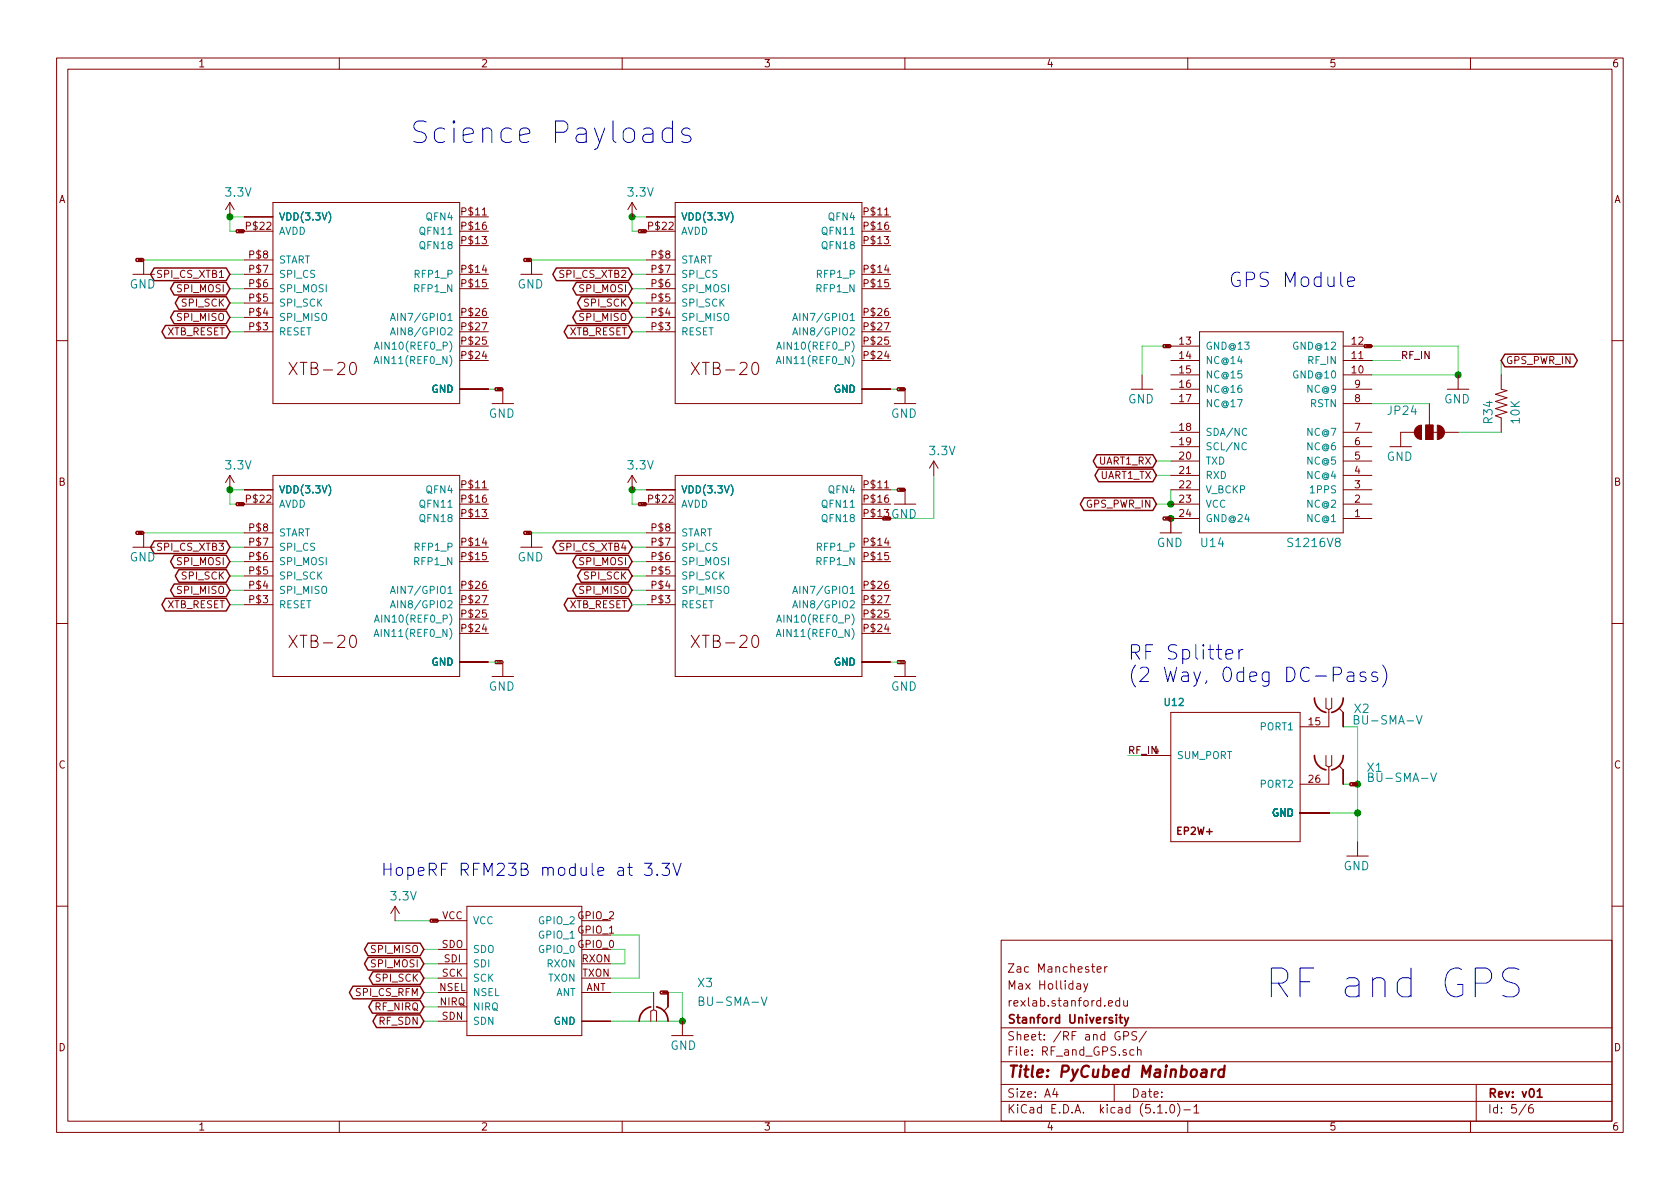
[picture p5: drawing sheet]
<svg xmlns="http://www.w3.org/2000/svg" width="297mm" height="210mm" viewBox="0 0 297 210" stroke-linecap="round" stroke-linejoin="round" font-family="sans-serif">
<g fill="none" stroke="#840000" stroke-width=".18">
<path d="M10 10.3h277v189.9h-277zM12 12.2h273v186.1h-273zM60 10.3v1.9M110 10.3v1.9M160 10.3v1.9M210 10.3v1.9M260 10.3v1.9M40.6 35.8l-.7 1.3M40.6 35.8l.8 1.3M40.6 35.8v2.5M43.2 38.3h5.1M48.3 35.8h33v35.6h-33z"/>
<path d="M81.3 38.3h5.1M111.8 35.8l-.8 1.3M111.8 35.8l.7 1.3M111.8 35.8v2.5M114.3 38.3h5.1M119.4 35.8h33v35.6h-33zM152.4 38.3h5.1M23.5 48.5h3.8M25.4 46v2.5M43.2 58.7h5.1M43.2 48.5h5.1M43.2 51h5.1"/>
<path d="M43.2 40.9h5.1M43.2 56.1h5.1M43.2 53.6h5.1M43.2 46h5.1M81.3 58.7h5.1M81.3 43.4h5.1M81.3 48.5h5.1M81.3 51h5.1M81.3 40.9h5.1M81.3 56.1h5.1M92.1 48.5h3.8M94 46v2.5"/>
<path d="M114.3 58.7h5.1M114.3 48.5h5.1M114.3 51h5.1M114.3 40.9h5.1M114.3 56.1h5.1M114.3 53.6h5.1M114.3 46h5.1M152.4 58.7h5.1M152.4 43.4h5.1M152.4 48.5h5.1M152.4 51h5.1M152.4 40.9h5.1"/>
<path d="M152.4 56.1h5.1M212.1 58.7h25.4v35.5h-25.4zM10 60.2h2M81.3 63.7h5.1M81.3 61.2h5.1M81.3 68.8h5.1M87 71.4h3.8M88.9 68.8v2.6M152.4 63.7h5.1M152.4 61.2h5.1M152.4 68.8h5.1M158.1 71.4h3.8"/>
<path d="M160 68.8v2.6M200 68.8h3.8M201.9 66.3v2.5M207 66.3h5.1M207 63.7h5.1M207 61.2h5.1M207 68.8h5.1M207 71.4h5.1M207 76.4h5.1M207 79h5.1M237.5 66.3h5.1M237.5 63.7h5.1"/>
<path d="M237.5 61.2h5.1M237.5 68.8h5.1M237.5 71.4h5.1M237.5 76.4h5.1M237.5 79h5.1M245.7 79h3.9M250.2 76.4h-2.6v2.6M252.1 75.2h1.3v2.5h-1.3zM252.7 76.4h5.1M252.7 71.4v3.8M255.9 68.8h3.8M257.8 66.3v2.5"/>
<path d="M265.4 66.3v2.5l1 .3-2 .6 2 .7-2 .6 2 .6-2 .7 2 .6-2 .6 1 .4v2.5M285 60.2h2M23.5 96.8h3.8M25.4 94.2v2.6M40.6 84.1v2.5M40.6 84.1l-.7 1.2M40.6 84.1l.8 1.2M43.2 94.2h5.1M43.2 89.1h5.1M43.2 86.6h5.1M43.2 96.8h5.1M43.2 99.3h5.1"/>
<path d="M48.3 84.1h33v35.5h-33zM81.3 91.7h5.1M81.3 89.1h5.1M81.3 86.6h5.1M81.3 96.8h5.1M81.3 99.3h5.1M92.1 96.8h3.8M94 94.2v2.6M111.8 84.1v2.5M111.8 84.1l-.8 1.2M111.8 84.1l.7 1.2M114.3 94.2h5.1"/>
<path d="M114.3 89.1h5.1M114.3 86.6h5.1M114.3 96.8h5.1M114.3 99.3h5.1M119.4 84.1h33v35.5h-33zM152.4 91.7h5.1M152.4 89.1h5.1M152.4 86.6h5.1M152.4 96.8h5.1M152.4 99.3h5.1M158.1 89.1h3.8M160 86.6v2.5"/>
<path d="M165.1 81.5l-.8 1.3M165.1 81.5l.8 1.3M165.1 81.5v2.6M205.1 94.2h3.8M207 89.1h5.1M207 81.5h5.1M207 84.1h5.1M207 86.6h5.1M212.1 91.7h-5.1v2.5M237.5 91.7h5.1M237.5 89.1h5.1M237.5 81.5h5.1"/>
<path d="M237.5 84.1h5.1M237.5 86.6h5.1M10 110.3h2M43.2 104.4h5.1M43.2 106.9h5.1M43.2 101.8h5.1M81.3 117.1h5.1M81.3 112h5.1M81.3 109.5h5.1M81.3 104.4h5.1M81.3 106.9h5.1M87 119.6h3.8"/>
<path d="M88.9 117.1v2.5M114.3 104.4h5.1M114.3 106.9h5.1M114.3 101.8h5.1M152.4 117.1h5.1M152.4 112h5.1M152.4 109.5h5.1M152.4 104.4h5.1M152.4 106.9h5.1M158.1 119.6h3.8M160 117.1v2.5M285 110.3h2"/>
<path d="M201.9 133.6h5.1M207 126h22.9v22.8h-22.9zM234.4 123.4v1.8l.5 .3M234.4 133.6v1.8l.5 .2M234.9 125.5v3h-5M234.9 135.6v3.1h-5M235.5 123.4v1.8l-.6 .3M235.5 133.6v1.8l-.6 .2M236.7 125.2l.8 .8v2.5M236.7 135.4l.8 .7v2.6M229.9 143.8h5M238.1 151.4h3.8"/>
<path d="M240 148.8v2.6M10 160.2h2M69.8 160.3l-.7 1.2M69.8 160.3l.8 1.2M69.8 160.3v2.5M77.5 175.5h5M77.5 167.9h5M77.5 162.8h5M77.5 178h5M77.5 170.4h5M77.5 173h5M82.5 160.3h20.4v22.8h-20.4z"/>
<path d="M102.9 175.5h5M102.9 167.9h5M102.9 165.3h5M102.9 162.8h5M102.9 170.4h5M102.9 173h5M115.6 178.6l-.5 .2v1.8M115.6 178.6l.5 .2v1.8M115.6 175.5v3.1M118.1 175.5v2.5l-.8 .8M177 166.3h108v32h-108zM190.4 174h.6l.1 .9"/>
<path d="M191.1 174.3l-.5 .1a.29 .29 0 0 0-.3 .2 .29 .29 0 0 0 .3 .3l.5-.1M191.6 173.9l.4 1M192.3 173.9l-.5 1.4-.2 .1M194 171.4l.7-.1-.1-.3-.4-.1-.2 .2 .1 .8h.5M195.3 170.9v1M195.8 170.9l-.5 .3M196 177.4l.7-.1-.1-.3-.4-.1-.2 .2 .1 .7h.5M198 177l-.4-.1-.3 .3v.6l.3 .1 .4-.1M198 176.4v1.5M198.7 176.9v.8a.39 .39 0 0 0 .6 .1M199.3 176.9v1M285 160.2h2"/>
<path d="M60 198.3v1.9M77.5 180.6h5M102.9 180.6h5M110 198.3v1.9M118.7 183.1h3.9M120.6 180.6v2.5M160 198.3v1.9M177 194.8h108M177 191.8h108M177 187.8h108M177 181.8h108M186.5 192.5l-.4 1h1"/>
<path d="M186.8 193v1M197 191.8v3M198.7 183.2l.7-.1 .1-.2-.1-.4-.7-.1v1.5M200.5 185.7l-.4-.1-.3 .3v.6l.3 .1 .4-.1M201 182.5l-.6-.1-.3 .3 .1 .3 .7 .4v.4l-.2 .1-.6-.1M201.1 185.7l.2-.1 .4 .1 .1 .9M201.1 185.1v1.5M202.7 182.3l-1.3 2M204.7 196.8h.8M206.2 196.7v.1M207 195.4l.3-.1a.94 .94 0 0 1 0 1.5 .82 .82 0 0 1-.3-1.4zM208.2 195.1a1.71 1.71 0 0 1 0 2.3"/>
<path d="M209.3 196.3h1.2M210 198.3v1.9M211.1 195.8l.4-.5v1.5M211.1 196.8h.9M260 198.3v1.9M261 191.8v6.5M269.8 195.2l-1.2 2M271 195.3a.62 .62 0 0 0-.7 .7v.7l.3 .1 .4-.1 .1-.5-.1-.2-.4-.1-.3 .3"/>
</g>
<path d="M232.4 133.6a2.52 2.52 0 0 0 2 2.5M232.4 123.4a2.52 2.52 0 0 0 2 2.6M237.5 133.6a2.57 2.57 0 0 1-2 2.5M237.5 123.4a2.57 2.57 0 0 1-2 2.6M115.1 178a2.57 2.57 0 0 0-2.1 2.6M116.1 178a2.52 2.52 0 0 1 2 2.6M197.9 179.9h.6M198.1 179.4v1.3l.4 .2M198.8 179.9l.4 1M199.5 179.9l-.5 1.4-.2 .1M271.8 193l.4-.5v1.5M271.8 194h.9" fill="none" stroke="#840000" stroke-width=".3"/>
<path d="M214.4 189.1l-.2 1.3M214.9 189.1a.5 .5 0 0 0-.6 .4M216.5 189.2a.68 .68 0 0 0-1 .3l-.1 .6 .1 .2 .2 .1 .6-.1M216.5 188.4l-.2 2" fill="none" stroke="#840000" stroke-width=".41"/>
<g fill="none" stroke="#44db30" stroke-width=".18">
<path d="M43.2 38.3h-2.6v2.6h2.6M114.3 38.3h-2.5v2.6h2.5M25.4 46h17.8M40.6 51h2.6M40.6 56.1h2.6M40.6 53.6h2.6M40.6 48.5h2.6M40.6 58.7h2.6M94 46h20.3M111.8 51h2.5M111.8 56.1h2.5M111.8 53.6h2.5"/>
<path d="M111.8 48.5h2.5M111.8 58.7h2.5M86.4 68.8h2.5M157.5 68.8h2.5M207 61.2h-5.1v5.1M242.6 61.2h15.2v5.1h-15.2M242.6 63.7h5M242.6 71.4h10.1M257.8 76.4h7.6M265.4 63.7v2.6M25.4 94.2h17.8M40.6 99.3h2.6"/>
<path d="M40.6 96.8h2.6M43.2 86.6h-2.6v2.5h2.6M94 94.2h20.3M111.8 99.3h2.5M111.8 96.8h2.5M114.3 86.6h-2.5v2.5h2.5M157.5 86.6h2.5M165.1 84.1v7.6h-7.6M204.5 84.1h2.5M204.5 81.5h2.5M207 86.6v2.5h-2.5M207 91.7v2.5"/>
<path d="M40.6 104.4h2.6M40.6 101.8h2.6M40.6 106.9h2.6M86.4 117.1h2.5M111.8 104.4h2.5M111.8 101.8h2.5M111.8 106.9h2.5M157.5 117.1h2.5M237.5 138.7h2.5M237.5 128.5h2.5v20.3M234.9 143.8h5.1M69.8 162.8h7.7"/>
<path d="M74.9 175.5h2.6M74.9 170.4h2.6M74.9 167.9h2.6M74.9 173h2.6M74.9 178h2.6M107.9 175.5h7.7M107.9 167.9h2.6v2.5h-2.6M107.9 165.3h5.1v7.7h-5.1M118.1 175.5h2.5v5.1h-12.7M74.9 180.6h2.6"/>
</g>
<g fill="#008400" stroke="#008400" stroke-width=".25">
<circle cx="257.8" cy="66.3" r=".51"/>
<circle cx="207" cy="91.7" r=".51"/>
<circle cx="240" cy="138.7" r=".51"/>
<circle cx="240" cy="143.8" r=".51"/>
<circle cx="120.7" cy="180.6" r=".51"/>
<circle cx="40.6" cy="38.3" r=".51"/>
<circle cx="111.8" cy="38.3" r=".51"/>
<circle cx="40.6" cy="86.6" r=".51"/>
<circle cx="111.8" cy="86.6" r=".51"/>
<circle cx="207" cy="89.1" r=".51"/>
</g>
<g fill="none" stroke="#840000" stroke-width=".25">
<path d="M24.1 45.7h1.2l.1 .3-.1 .2h-1.2l-.1-.2zM27.3 47.4h12.7l.6 1.1-.6 1.1h-12.7l-.7-1.1zM29.3 57.6h10.7l.6 1.1-.6 1.1h-10.7l-.7-1.1zM30.8 49.9h9.2l.6 1.1-.6 1.2h-9.2l-.7-1.2zM30.8 55h9.2l.6 1.1-.6 1.1h-9.2l-.7-1.1zM31.6 52.5h8.4l.6 1.1-.6 1.1h-8.4l-.6-1.1zM41.9 40.6h1.2l.1 .3-.1 .2h-1.2l-.2-.2zM92.7 45.7h1.2l.1 .3-.1 .2h-1.2l-.1-.2zM98.4 47.4h12.7l.7 1.1-.7 1.1h-12.7l-.7-1.1zM100.4 57.6h10.7l.7 1.1-.7 1.1h-10.7l-.7-1.1zM101.9 49.9h9.2l.7 1.1-.7 1.2h-9.2l-.6-1.2zM101.9 55h9.2l.7 1.1-.7 1.1h-9.2l-.6-1.1z"/>
<path d="M102.7 52.5h8.4l.7 1.1-.7 1.1h-8.4l-.6-1.1zM113 40.6h1.2l.1 .3-.1 .2h-1.2l-.1-.2zM87.6 68.6h1.2l.1 .2-.1 .3h-1.2l-.1-.3zM158.7 68.6h1.2l.1 .2-.1 .3h-1.2l-.1-.3zM205.7 61h1.2l.1 .2-.1 .3h-1.2l-.1-.3zM241.3 61h1.1l.2 .2-.2 .3h-1.1l-.1-.3zM266.1 62.6h12.2l.6 1.1-.6 1.2h-12.2l-.7-1.2zM24.1 94h1.2l.1 .2-.1 .3h-1.2l-.1-.3zM27.3 95.7h12.7l.6 1.1-.6 1.1h-12.7l-.7-1.1zM30.8 98.2h9.2l.6 1.1-.6 1.1h-9.2l-.7-1.1zM41.9 88.9h1.2l.1 .2-.1 .3h-1.2l-.2-.3zM92.7 94h1.2l.1 .2-.1 .3h-1.2l-.1-.3z"/>
<path d="M98.4 95.7h12.7l.7 1.1-.7 1.1h-12.7l-.7-1.1zM101.9 98.2h9.2l.7 1.1-.7 1.1h-9.2l-.6-1.1zM113 88.9h1.2l.1 .2-.1 .3h-1.2l-.1-.3zM158.7 86.4h1.2l.1 .2-.1 .3h-1.2l-.1-.3zM191.6 88h12.2l.7 1.1-.7 1.2h-12.2l-.6-1.2zM193.9 80.4h9.9l.7 1.1-.7 1.1h-9.9l-.6-1.1zM194.2 83h9.6l.7 1.1-.7 1.1h-9.6l-.6-1.1zM205.7 91.4h1.2l.1 .3-.1 .2h-1.2l-.1-.2zM29.3 105.8h10.7l.6 1.1-.6 1.1h-10.7l-.7-1.1zM30.8 103.3h9.2l.6 1.1-.6 1.1h-9.2l-.7-1.1zM31.6 100.7h8.4l.6 1.1-.6 1.2h-8.4l-.6-1.2zM87.6 116.8h1.2l.1 .3-.1 .2h-1.2l-.1-.2z"/>
<path d="M100.4 105.8h10.7l.7 1.1-.7 1.1h-10.7l-.7-1.1zM101.9 103.3h9.2l.7 1.1-.7 1.1h-9.2l-.6-1.1zM102.7 100.7h8.4l.7 1.1-.7 1.2h-8.4l-.6-1.2zM158.7 116.8h1.2l.1 .3-.1 .2h-1.2l-.1-.2zM238.8 138.4h1.1l.1 .3-.1 .2h-1.1l-.2-.2zM62.4 174.4h11.9l.6 1.1-.6 1.1h-11.9l-.6-1.1zM65.1 169.3h9.2l.6 1.1-.6 1.1h-9.2l-.7-1.1zM65.1 166.8h9.2l.6 1.1-.6 1.1h-9.2l-.7-1.1zM65.8 176.9h8.5l.6 1.1-.6 1.2h-8.5l-.6-1.2zM65.9 171.9h8.4l.6 1.1-.6 1.1h-8.4l-.6-1.1zM66.6 179.5h7.7l.6 1.1-.6 1.1h-7.7l-.7-1.1zM76.1 162.6h1.2l.2 .2-.2 .3h-1.2l-.1-.3z"/>
<path d="M116.8 175.3h1.2l.1 .2-.1 .3h-1.2l-.1-.3z"/>
</g>
<g fill="none" stroke="#008484" stroke-width=".18">
<path d="M58.1 37.5a1.47 1.47 0 0 1 0 1.9M129.2 37.5a1.47 1.47 0 0 1 0 1.9M69 56.7l.5-1.3 .4 1.3M69 59.2l.5-1.2 .4 1.2M69.2 56.3h.6M69.2 58.9h.6M140.2 56.7l.4-1.3 .4 1.3M140.2 59.2l.4-1.2 .4 1.2M140.3 56.3h.6M140.3 58.9h.6M66.1 64.3l.5-1.3 .4 1.3M66.2 61.8l.4-1.3 .5 1.3"/>
<path d="M66.3 64h.6M66.3 61.4h.6M137.3 64.3l.4-1.3 .4 1.3M137.3 61.8l.4-1.3 .5 1.3M137.4 64h.6M137.4 61.4h.6M220.4 78.4a.6 .6 0 0 0-.9 .4 .6 .6 0 0 0 .6 .7l.3-.1M220.4 75.9a.6 .6 0 0 0-.8 .4 .6 .6 0 0 0 .6 .7l.2-.1M58.1 85.7a1.47 1.47 0 0 1 0 1.9M129.2 85.7a1.47 1.47 0 0 1 0 1.9M66.1 112.6l.5-1.3 .4 1.3M66.2 110l.4-1.2 .5 1.2"/>
<path d="M66.3 112.2h.6M66.3 109.7h.6M69 104.9l.5-1.2 .4 1.2M69 107.5l.5-1.3 .4 1.3M69.2 104.6h.6M69.2 107.1h.6M137.3 112.6l.4-1.3 .4 1.3M137.3 110l.4-1.2 .5 1.2M137.4 112.2h.6M137.4 109.7h.6M140.2 104.9l.4-1.2 .4 1.2M140.2 107.5l.4-1.3 .4 1.3"/>
<path d="M140.3 104.6h.6M140.3 107.1h.6M239.4 127.2l.8-.1v-.4l-.3-.2h-.5v1.5h.6l.2-.1 .1-.3-.1-.3-.3-.1M242 137.4l.7-.1v-.5l-.2-.1h-.5v1.5h.5l.3-.1v-.4l-.1-.2-.2-.1M250.4 126.5l.5 1.5 .5-1.5M253 136.7l.5 1.5 .5-1.5M123.6 177l.7-.1v-.5l-.2-.1h-.5v1.5h.6l.2-.1 .1-.4-.2-.2-.2-.1M134.6 176.3l.5 1.5 .5-1.5"/>
</g>
<g fill="#840000" stroke="#840000" stroke-width=".18">
<path d="M254.1 75.2a1.27 1.27 0 0 1 1.3 1.2 1.27 1.27 0 0 1-1.3 1.3z"/>
<path d="M250.3 75.7l.3-.3 .7-.2v2.5a1.28 1.28 0 0 1-1-2z"/>
<path d="M252.1 75.2h1.3v2.5h-1.3z"/>
</g>
<g fill="none" stroke="#0000c2" stroke-width=".18">
<path d="M118.9 22.9l-.4-.2h-.7l-.5 .3-.2 .4v1.1l.3 .5 .4 .2h.7l.4-.2M118.9 21.4v3.8M122 22.9l-.4-.2h-.5l-.4 .2-.2 .3 .2 .5 1.3 .4 .2 .4-.2 .5-.4 .2h-.7l-.4-.2M238.3 49.8l1.2-.2-.1-.5-.8-.1-.3 .3v1l.1 .2 .2 .2 .8-.2M216.7 115.7l1.3-.2-.2-.5-.7-.1-.4 .3v1l.2 .2 .2 .2 .7-.2M219 114.9v1.7M219.8 114.9a.64 .64 0 0 0-.8 .4M238.3 118.9l.2-.1 .7 .1 .2 .3v1.3M239.4 119.4l-.9 .2a.49 .49 0 0 0-.4 .4 .49 .49 0 0 0 .4 .5l.9-.1M241.4 118.9l-.6-.1-.3 .4 .1 .4 .8 .2 .2 .2-.2 .4-.2 .1-.7-.1M243.5 118.9l-.6-.1-.4 .4 .1 .4 .9 .2 .1 .2-.1 .4-.3 .1-.7-.1M244.4 117.6a2.9 2.9 0 0 1 0 3.9"/>
<path d="M113.9 152.6h1.4l-.7 .9a.59 .59 0 0 1 .7 .4v.5l-.2 .3-.9 .1-.3-.2M116.2 154.6l.1 .1-.1 .1-.1-.1 .1-.1v.2M117 152.6h1.4l-.7 .9a.58 .58 0 0 1 .7 .4v.5l-.2 .3-.9 .1-.3-.2M119 152.6l.7 2.2 .7-2.2M268.6 171.4l-.8-.2h-1.2a1.23 1.23 0 0 0-.9 1.2 1.23 1.23 0 0 0 .9 1.2 1.84 1.84 0 0 1 2 1.2 1.32 1.32 0 0 1-1 1.5h-1.2l-.7-.3"/>
</g>
<text font-size="7.1" fill="#0000c2" x="223.5" y="176.5">RF and GPS</text>
<text font-size="5.3" fill="#0000c2" x="72.4" y="25.4">Science Payloads</text>
<g font-size="3.5" fill="#0000c2">
<text x="217.2" y="50.8">GPS Module</text>
<text x="199.4" y="116.7">RF Splitter</text>
<text x="199.4" y="120.6">(2 Way, 0deg DC-Pass)</text>
</g>
<g font-size="3" fill="#840000">
<text x="51.9" y="66.3">XTB-20</text>
<text x="123.1" y="66.3">XTB-20</text>
<text x="51.9" y="114.6">XTB-20</text>
<text x="123.1" y="114.6">XTB-20</text>
</g>
<text font-size="3" fill="#0000c2" x="67.3" y="154.9">HopeRF RFM23B module at 3.3V</text>
<text font-size="2.8" fill="#840000" x="178" y="190.5">Title: PyCubed Mainboard</text>
<g font-size="2.1" fill="#008484">
<text x="40" y="34.8">3.3V</text>
<text x="111.1" y="34.8">3.3V</text>
<text x="22.9" y="51">GND</text>
<text x="91.5" y="51">GND</text>
<text x="199.4" y="71.3">GND</text>
<text x="255.3" y="71.3">GND</text>
<text x="86.4" y="73.9">GND</text>
<text x="157.5" y="73.9">GND</text>
<text x="245.5" y="73.4">JP24</text>
<text x="263.9" y="74.8" transform="rotate(-90 263.9 74.8)">R34</text>
<text x="268.7" y="74.8" transform="rotate(-90 268.7 74.8)">10K</text>
<text x="40" y="83">3.3V</text>
<text x="111.1" y="83">3.3V</text>
<text x="164.4" y="80.5">3.3V</text>
<text x="245.2" y="81.5">GND</text>
<text x="157.5" y="91.7">GND</text>
<text x="22.9" y="99.3">GND</text>
<text x="91.5" y="99.3">GND</text>
<text x="204.5" y="96.7">GND</text>
<text x="212.5" y="96.7">U14</text>
<text x="228" y="96.7">S1216V8</text>
<text x="86.4" y="122.1">GND</text>
<text x="157.5" y="122.1">GND</text>
<text x="239.5" y="126.1">X2</text>
<text x="240.1" y="128.1">BU-SMA-V</text>
<text x="241.8" y="136.5">X1</text>
<text x="242.7" y="138.3">BU-SMA-V</text>
<text x="237.5" y="153.9">GND</text>
<text x="69.2" y="159.2">3.3V</text>
<text x="123.4" y="174.6">X3</text>
<text x="124.3" y="177.9">BU-SMA-V</text>
<text x="118.5" y="185.6">GND</text>
</g>
<g font-size="2.1" fill="#840000">
<text x="178" y="172">Zac Manchester</text>
<text x="178" y="178">rexlab.stanford.edu</text>
<text x="178" y="175">Max Holliday</text>
<text x="178" y="184">Sheet: /RF and GPS/</text>
<text x="178" y="181">Stanford University</text>
<text x="178" y="186.7">File: RF_and_GPS.sch</text>
<text x="178" y="196.9">KiCad E.D.A. kicad (5.1.0)-1</text>
<text x="178" y="194.1">Size: A4</text>
<text x="200" y="194.1">Date:</text>
<text x="263" y="194.1">Rev: v01</text>
<text x="263" y="196.9">Id: 5/6</text>
</g>
<g font-size="1.8" fill="#840000">
<text x="35" y="11.9">1</text>
<text x="85" y="11.9">2</text>
<text x="135" y="11.9">3</text>
<text x="185" y="11.9">4</text>
<text x="235" y="11.9">5</text>
<text x="285" y="11.9">6</text>
<text x="10.4" y="35.9">A</text>
<text x="285.4" y="35.9">A</text>
<text x="43.7" y="40.6">P$22</text>
<text x="81.8" y="38.1">P$11</text>
<text x="81.8" y="40.6">P$16</text>
<text x="114.8" y="40.6">P$22</text>
<text x="152.9" y="38.1">P$11</text>
<text x="152.9" y="40.6">P$16</text>
<text x="44.1" y="45.7">P$8</text>
<text x="81.8" y="43.2">P$13</text>
<text x="115.3" y="45.7">P$8</text>
<text x="152.9" y="43.2">P$13</text>
<text x="28.1" y="49.1">SPI_CS_XTB1</text>
<text x="31.5" y="51.7">SPI_MOSI</text>
<text x="44.1" y="53.3">P$5</text>
<text x="44.1" y="50.8">P$6</text>
<text x="44.1" y="48.3">P$7</text>
<text x="81.8" y="48.3">P$14</text>
<text x="81.8" y="50.8">P$15</text>
<text x="99.2" y="49.1">SPI_CS_XTB2</text>
<text x="102.6" y="51.7">SPI_MOSI</text>
<text x="115.3" y="53.3">P$5</text>
<text x="115.3" y="50.8">P$6</text>
<text x="115.3" y="48.3">P$7</text>
<text x="152.9" y="48.3">P$14</text>
<text x="152.9" y="50.8">P$15</text>
<text x="29.4" y="59.3">XTB_RESET</text>
<text x="31.5" y="56.8">SPI_MISO</text>
<text x="32.3" y="54.2">SPI_SCK</text>
<text x="44.1" y="58.4">P$3</text>
<text x="44.1" y="55.9">P$4</text>
<text x="81.8" y="55.9">P$26</text>
<text x="81.8" y="58.4">P$27</text>
<text x="100.6" y="59.3">XTB_RESET</text>
<text x="102.6" y="56.8">SPI_MISO</text>
<text x="103.4" y="54.2">SPI_SCK</text>
<text x="115.3" y="58.4">P$3</text>
<text x="115.3" y="55.9">P$4</text>
<text x="152.9" y="55.9">P$26</text>
<text x="152.9" y="58.4">P$27</text>
<text x="81.8" y="63.5">P$24</text>
<text x="81.8" y="61">P$25</text>
<text x="152.9" y="63.5">P$24</text>
<text x="152.9" y="61">P$25</text>
<text x="208.6" y="61">13</text>
<text x="208.6" y="63.5">14</text>
<text x="239.1" y="63.5">11</text>
<text x="239.1" y="61">12</text>
<text x="266.2" y="64.4">GPS_PWR_IN</text>
<text x="208.6" y="66">15</text>
<text x="208.6" y="68.6">16</text>
<text x="208.6" y="71.1">17</text>
<text x="239.1" y="66">10</text>
<text x="239.5" y="71.1">8</text>
<text x="239.5" y="68.6">9</text>
<text x="208.6" y="76.2">18</text>
<text x="239.5" y="76.2">7</text>
<text x="194.3" y="82.2">UART1_RX</text>
<text x="208.6" y="78.7">19</text>
<text x="208.6" y="81.3">20</text>
<text x="208.6" y="83.8">21</text>
<text x="239.5" y="83.8">4</text>
<text x="239.5" y="81.3">5</text>
<text x="239.5" y="78.7">6</text>
<text x="10.4" y="85.9">B</text>
<text x="43.7" y="88.9">P$22</text>
<text x="81.8" y="86.4">P$11</text>
<text x="81.8" y="88.9">P$16</text>
<text x="114.8" y="88.9">P$22</text>
<text x="152.9" y="86.4">P$11</text>
<text x="152.9" y="88.9">P$16</text>
<text x="192.1" y="89.8">GPS_PWR_IN</text>
<text x="194.5" y="84.7">UART1_TX</text>
<text x="208.6" y="86.4">22</text>
<text x="208.6" y="88.9">23</text>
<text x="239.5" y="88.9">2</text>
<text x="239.5" y="86.4">3</text>
<text x="285.4" y="85.9">B</text>
<text x="44.1" y="94">P$8</text>
<text x="81.8" y="91.4">P$13</text>
<text x="115.3" y="94">P$8</text>
<text x="152.9" y="91.4">P$13</text>
<text x="208.6" y="91.4">24</text>
<text x="239.5" y="91.4">1</text>
<text x="28.1" y="97.4">SPI_CS_XTB3</text>
<text x="31.5" y="99.9">SPI_MOSI</text>
<text x="44.1" y="101.6">P$5</text>
<text x="44.1" y="99.1">P$6</text>
<text x="44.1" y="96.5">P$7</text>
<text x="81.8" y="96.5">P$14</text>
<text x="81.8" y="99.1">P$15</text>
<text x="99.2" y="97.4">SPI_CS_XTB4</text>
<text x="102.6" y="99.9">SPI_MOSI</text>
<text x="115.3" y="101.6">P$5</text>
<text x="115.3" y="99.1">P$6</text>
<text x="115.3" y="96.5">P$7</text>
<text x="152.9" y="96.5">P$14</text>
<text x="152.9" y="99.1">P$15</text>
<text x="29.4" y="107.6">XTB_RESET</text>
<text x="31.5" y="105">SPI_MISO</text>
<text x="32.3" y="102.5">SPI_SCK</text>
<text x="44.1" y="106.7">P$3</text>
<text x="44.1" y="104.1">P$4</text>
<text x="81.8" y="104.1">P$26</text>
<text x="81.8" y="106.7">P$27</text>
<text x="100.6" y="107.6">XTB_RESET</text>
<text x="102.6" y="105">SPI_MISO</text>
<text x="103.4" y="102.5">SPI_SCK</text>
<text x="115.3" y="106.7">P$3</text>
<text x="115.3" y="104.1">P$4</text>
<text x="152.9" y="104.1">P$26</text>
<text x="152.9" y="106.7">P$27</text>
<text x="81.8" y="111.8">P$24</text>
<text x="81.8" y="109.2">P$25</text>
<text x="152.9" y="111.8">P$24</text>
<text x="152.9" y="109.2">P$25</text>
<text x="231.4" y="128.3">15</text>
<text x="10.4" y="135.9">C</text>
<text x="199.4" y="133.3">RF_IN4</text>
<text x="285.4" y="135.9">C</text>
<text x="231.4" y="138.4">26</text>
<text x="208.3" y="147.6">EP2W+</text>
<text x="78.1" y="167.6">SDO</text>
<text x="78.2" y="162.6">VCC</text>
<text x="102.2" y="167.6">GPIO_0</text>
<text x="102.2" y="165.1">GPIO_1</text>
<text x="102.2" y="162.6">GPIO_2</text>
<text x="65.8" y="171.1">SPI_MOSI</text>
<text x="65.8" y="168.5">SPI_MISO</text>
<text x="66.6" y="173.6">SPI_SCK</text>
<text x="78.2" y="172.7">SCK</text>
<text x="78.5" y="170.2">SDI</text>
<text x="102.9" y="170.2">RXON</text>
<text x="103" y="172.7">TXON</text>
<text x="63" y="176.1">SPI_CS_RFM</text>
<text x="66.4" y="178.7">RF_NIRQ</text>
<text x="77.6" y="175.3">NSEL</text>
<text x="77.8" y="177.8">NIRQ</text>
<text x="103.6" y="175.3">ANT</text>
<text x="10.4" y="185.9">D</text>
<text x="67.1" y="181.2">RF_SDN</text>
<text x="78.2" y="180.3">SDN</text>
<text x="285.4" y="185.9">D</text>
<text x="35" y="199.9">1</text>
<text x="85" y="199.9">2</text>
<text x="135" y="199.9">3</text>
<text x="185" y="199.9">4</text>
<text x="235" y="199.9">5</text>
<text x="285" y="199.9">6</text>
</g>
<g font-size="1.8" fill="#008484">
<text x="49.3" y="39">VDD(3.3V)</text>
<text x="49.3" y="41.5">AVDD</text>
<text x="74.6" y="41.5">QFN11</text>
<text x="75.5" y="39">QFN4</text>
<text x="120.4" y="39">VDD(3.3V)</text>
<text x="120.4" y="41.5">AVDD</text>
<text x="145.7" y="41.5">QFN11</text>
<text x="146.7" y="39">QFN4</text>
<text x="49.3" y="46.6">START</text>
<text x="74.6" y="44.1">QFN18</text>
<text x="120.4" y="46.6">START</text>
<text x="145.7" y="44.1">QFN18</text>
<text x="49.3" y="51.7">SPI_MOSI</text>
<text x="49.3" y="49.1">SPI_CS</text>
<text x="73.5" y="51.7">RFP1_N</text>
<text x="73.6" y="49.1">RFP1_P</text>
<text x="120.4" y="51.7">SPI_MOSI</text>
<text x="120.4" y="49.1">SPI_CS</text>
<text x="144.6" y="51.7">RFP1_N</text>
<text x="144.7" y="49.1">RFP1_P</text>
<text x="49.3" y="59.3">RESET</text>
<text x="49.3" y="56.8">SPI_MISO</text>
<text x="49.3" y="54.2">SPI_SCK</text>
<text x="70.3" y="56.8">AIN7/GPIO1</text>
<text x="70.3" y="59.3">AIN8/GPIO2</text>
<text x="120.4" y="59.3">RESET</text>
<text x="120.4" y="56.8">SPI_MISO</text>
<text x="120.4" y="54.2">SPI_SCK</text>
<text x="141.5" y="56.8">AIN7/GPIO1</text>
<text x="141.5" y="59.3">AIN8/GPIO2</text>
<text x="67.3" y="64.4">AIN11(REF0_N)</text>
<text x="67.4" y="61.8">AIN10(REF0_P)</text>
<text x="138.4" y="64.4">AIN11(REF0_N)</text>
<text x="138.5" y="61.8">AIN10(REF0_P)</text>
<text x="213.1" y="61.8">GND@13</text>
<text x="213.1" y="64.4">NC@14</text>
<text x="228.9" y="61.8">GND@12</text>
<text x="231.4" y="64.4">RF_IN</text>
<text x="76.3" y="69.5">GND</text>
<text x="147.4" y="69.5">GND</text>
<text x="213.1" y="66.9">NC@15</text>
<text x="213.1" y="69.5">NC@16</text>
<text x="228.9" y="66.9">GND@10</text>
<text x="231.2" y="69.5">NC@9</text>
<text x="213.1" y="72">NC@17</text>
<text x="213.1" y="77.1">SDA/NC</text>
<text x="231.2" y="77.1">NC@7</text>
<text x="231.6" y="72">RSTN</text>
<text x="213.1" y="79.6">SCL/NC</text>
<text x="213.1" y="82.2">TXD</text>
<text x="231.2" y="82.2">NC@5</text>
<text x="231.2" y="79.6">NC@6</text>
<text x="49.3" y="87.2">VDD(3.3V)</text>
<text x="49.3" y="89.8">AVDD</text>
<text x="74.6" y="89.8">QFN11</text>
<text x="75.5" y="87.2">QFN4</text>
<text x="120.4" y="87.2">VDD(3.3V)</text>
<text x="120.4" y="89.8">AVDD</text>
<text x="145.7" y="89.8">QFN11</text>
<text x="146.7" y="87.2">QFN4</text>
<text x="213.1" y="84.7">RXD</text>
<text x="213.1" y="87.2">V_BCKP</text>
<text x="213.1" y="89.8">VCC</text>
<text x="231.2" y="89.8">NC@2</text>
<text x="231.2" y="84.7">NC@4</text>
<text x="232" y="87.2">1PPS</text>
<text x="49.3" y="94.9">START</text>
<text x="74.6" y="92.3">QFN18</text>
<text x="120.4" y="94.9">START</text>
<text x="145.7" y="92.3">QFN18</text>
<text x="213.1" y="92.3">GND@24</text>
<text x="231.2" y="92.3">NC@1</text>
<text x="49.3" y="99.9">SPI_MOSI</text>
<text x="49.3" y="97.4">SPI_CS</text>
<text x="73.5" y="99.9">RFP1_N</text>
<text x="73.6" y="97.4">RFP1_P</text>
<text x="120.4" y="99.9">SPI_MOSI</text>
<text x="120.4" y="97.4">SPI_CS</text>
<text x="144.6" y="99.9">RFP1_N</text>
<text x="144.7" y="97.4">RFP1_P</text>
<text x="49.3" y="107.6">RESET</text>
<text x="49.3" y="105">SPI_MISO</text>
<text x="49.3" y="102.5">SPI_SCK</text>
<text x="70.3" y="105">AIN7/GPIO1</text>
<text x="70.3" y="107.6">AIN8/GPIO2</text>
<text x="120.4" y="107.6">RESET</text>
<text x="120.4" y="105">SPI_MISO</text>
<text x="120.4" y="102.5">SPI_SCK</text>
<text x="141.5" y="105">AIN7/GPIO1</text>
<text x="141.5" y="107.6">AIN8/GPIO2</text>
<text x="67.3" y="112.6">AIN11(REF0_N)</text>
<text x="67.4" y="110.1">AIN10(REF0_P)</text>
<text x="138.4" y="112.6">AIN11(REF0_N)</text>
<text x="138.5" y="110.1">AIN10(REF0_P)</text>
<text x="76.3" y="117.7">GND</text>
<text x="147.4" y="117.7">GND</text>
<text x="206" y="124.8">U12</text>
<text x="223" y="129.2">PORT1</text>
<text x="208" y="134.2">SUM_PORT</text>
<text x="223" y="139.3">PORT2</text>
<text x="224.9" y="144.4">GND</text>
<text x="83.6" y="163.4">VCC</text>
<text x="95.5" y="166">GPIO_1</text>
<text x="95.5" y="163.4">GPIO_2</text>
<text x="83.6" y="173.6">SCK</text>
<text x="83.6" y="171.1">SDI</text>
<text x="83.6" y="168.5">SDO</text>
<text x="95.5" y="168.5">GPIO_0</text>
<text x="96.7" y="171.1">RXON</text>
<text x="97" y="173.6">TXON</text>
<text x="83.6" y="178.7">NIRQ</text>
<text x="83.6" y="176.1">NSEL</text>
<text x="98.2" y="176.1">ANT</text>
<text x="83.6" y="181.2">SDN</text>
<text x="97.9" y="181.2">GND</text>
</g>
<text font-size="1.8" x="247.6" y="63.5">RF_IN</text>
<g font-size=".4" fill="#840000">
<text x="42.3" y="41">3.3V</text>
<text x="113.4" y="41">3.3V</text>
<text x="24.4" y="46.1">GND</text>
<text x="93" y="46.1">GND</text>
<text x="206" y="61.3">GND</text>
<text x="241.6" y="61.3">GND</text>
<text x="87.9" y="69">GND</text>
<text x="159.1" y="69">GND</text>
<text x="42.3" y="89.3">3.3V</text>
<text x="113.4" y="89.3">3.3V</text>
<text x="159.1" y="86.7">GND</text>
<text x="24.4" y="94.4">GND</text>
<text x="93" y="94.4">GND</text>
<text x="156.6" y="91.8">3.3V</text>
<text x="206" y="91.8">GND</text>
<text x="87.9" y="117.2">GND</text>
<text x="159.1" y="117.2">GND</text>
<text x="239.1" y="138.8">GND</text>
<text x="76.6" y="162.9">3.3V</text>
<text x="117.1" y="175.6">GND</text>
</g>
</svg>
